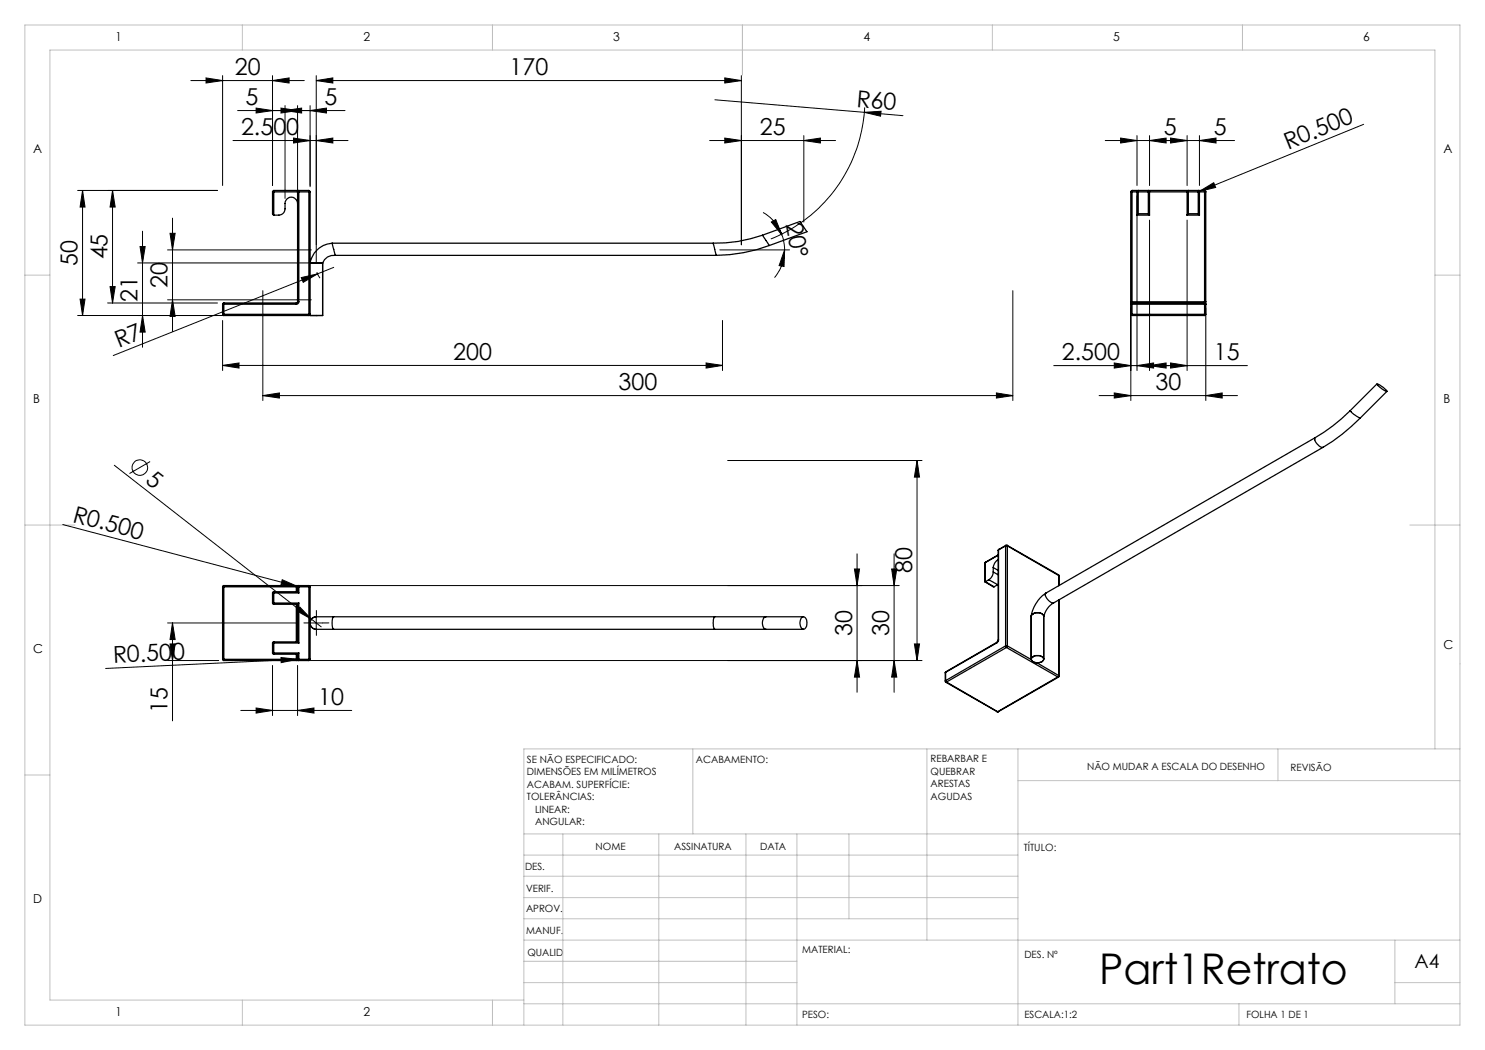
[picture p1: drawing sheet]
<svg xmlns="http://www.w3.org/2000/svg" width="297mm" height="210mm" viewBox="0 0 297 210" stroke-linecap="round" stroke-linejoin="round" font-family="sans-serif">
<g fill="none" stroke="#000" stroke-width=".2">
<path d="M38.2 16.1h22.7M41.2 15.6l3.3 .5-3.3 .5zM44.5 15.1v22M54.5 16.1l3.3-.5v1zM54.5 15.1v22M63.3 16.1l3.3-.5v1zM63.3 15.1v37.4M63.3 16.1h85M143 20l29.9 2.5M145 15.6l3.3 .5-3.3 .5zM148.3 15.1v33.9M15.5 38.1h28"/>
<path d="M16.5 38.1l.5 3.3h-1zM16.5 38.1v25M22.5 38.1l.5 3.3h-1zM22.5 38.1v22.5M46.6 28.1h23M47.5 22.1h21.5M51.2 21.6l3.3 .5-3.3 .5zM56.2 21.6l3.3 .5-3.3 .5zM57 22.1l3.3-.5v1zM57 21.1v18.6M58.7 27.6l3.3 .5-3.3 .5zM59.5 21.1v27.3"/>
<path d="M62 22.1l3.3-.5v1zM62 21.1v16.3M63.3 28.1l3.3-.5v1zM141.9 28.1h25.2M145 27.6l3.3 .5-3.3 .5zM160.8 28.1l3.3-.5v1zM160.8 27.1v17.3M172.9 22.5l3.3-.2-.1 .9zM172.9 22.5l7.7 .6M172.9 21.5a30 30 0 0 1-18.7 26.3M221.1 28.1h25.8M224.1 27.6l3.3 .5-3.3 .5z"/>
<path d="M227.4 27.1v10M227.4 39.1v35M229.9 28.1l3.3-.5v1zM229.9 27.1v10M234.1 27.6l3.3 .5-3.3 .5zM237.4 27.1v10M239.9 28.1l3.3-.5v1zM239.9 38.3l2.8-1.8 .4 1zM239.9 27.1v10M239.9 38.3l-.3 .1M272.7 24.9l-32.8 13.4M16 59.8h1l-.5 3.3z"/>
<path d="M22 57.3h1l-.5 3.3zM27.5 52.6h36M28 49.3h1l-.5 3.3zM28.5 46.2v23.3M33.5 50h28.8M33.5 60h28.8M34 46.7h1l-.5 3.3zM34.5 60l.5 3.3h-1zM34.5 43.6v22.7M52.6 58.1v22M60.3 55.5l3.2-.7-2.9 1.7zM63.4 54.4l.6 1.2"/>
<path d="M63.5 54.8l-40.9 16.3M66.7 53.5l-3.2 1.3M144 50h13.9M152.6 42.5a8.3 8.3 0 0 1 3.8 4.5M154.3 44.4l.9-.5 1.2 3.1zM156.4 47l.4 1.9 .1 1.1M156.9 50l-.1 3.3-1-.2zM156.9 50a8.9 8.9 0 0 1-2 5.5M202.6 58.1v22M226.2 44v36.1M229.9 44v30.1M237.4 44v30.1"/>
<path d="M15.5 63.1h48M21.5 60.6h22M28.5 63.1l.5 3.3h-1zM44.5 73.1l3.3-.5v1zM44.5 73.1h100M44.5 64.1v10M52.6 79.1l3.3-.5v1zM52.6 79.1h150M141.2 72.6l3.3 .5-3.3 .5zM144.5 64.1v10M199.3 78.6l3.3 .5-3.3 .5zM210.7 73.1h38.8"/>
<path d="M219.8 79.1h27.7M222.8 78.6l3.4 .5-3.4 .5zM222.8 72.6l3.4 .5-3.4 .5zM227.4 73.1l3.3-.5v1zM229.9 73.1l3.3-.5v1zM234.1 72.6l3.3 .5-3.3 .5zM241.2 79.1l3.2-.5v1zM241.2 61.6v18.5M22.9 93.1l41.3 32.3M30 92.3l-4.1 2.4M145.5 92.1h38.9M183.4 92.1l.5 3.3h-1z"/>
<path d="M183.4 92.1v40M12.6 104.9l46.9 12.4M55.5 117.1h124.3M56.4 115.9l3.1 1.4-3.3-.4zM59.5 117.3l.3 .1M170.9 113.8h1l-.5 3.3zM171.4 110.8v27.7M178.3 113.8h1.1l-.6 3.3zM178.8 110.8v27.7M33.5 124.6h26.3M33.5 132.1h10.2M34 128.8h1l-.5 3.3z"/>
<path d="M34.5 124.6l.5 3.3h-1zM34.5 124.6v19.6M54.5 133.1v10M55.5 132.1h128.9M56.2 131.5l3.3 .4-3.3 .6zM59.5 133.1v10M59.5 131.9l-38.4 1.8M59.5 131.9h.3M60 121.4l2.3 2.4-2.9-1.6zM62 124.6h2.5M63.3 123.4v2.5M171.4 132.1l.5 3.3h-1z"/>
<path d="M178.8 132.1l.6 3.3h-1.1zM182.9 128.8h1l-.5 3.3zM48.2 142.1h22.1M51.2 141.6l3.3 .5-3.3 .5zM59.5 142.1l3.3-.5v1z"/>
<circle cx="28" cy="93.5" r="1.55"/>
</g>
<path d="M62 124.6h-1.2M63.3 123.3v-1.2M63.3 125.8v1.3M64.5 124.6h1.3" fill="none" stroke="#000" stroke-width=".2" stroke-dasharray="15.2 1.3 1.3 1.3"/>
<g fill="none" stroke="#c0c0c0" stroke-width=".2">
<path d="M5 5h287v200h-287zM48.5 5v5M98.5 5v5M148.5 5v10M198.5 5v5M248.5 5v5M5 55h5M287 55h5M5 105h10M282 105h10M5 155h5M138.6 149.8v17"/>
<path d="M185.4 149.8v38.2M203.6 149.8v55.2M203.6 156.1h88.4M255.6 149.8v6.3M287 149.8v-139.8h-277v190h94.8M292 149.8h-187.2v55.2M104.8 166.8h187.2M104.8 179.5h98.8M104.8 175.3h98.8M104.8 171h98.8M112.6 166.8v38.2M131.8 166.8v38.2"/>
<path d="M149.2 166.8v38.2M159.4 166.8v38.2M169.8 166.8v17M104.8 183.8h98.8M104.8 196.5h54.6M104.8 192.3h54.6M104.8 188h187.2M279 196.5h13M279 188v12.8M48.5 200v5M98.5 200v5M104.8 200.8h187.2"/>
<path d="M247.8 200.8v4.2"/>
</g>
<g fill="#000">
<path d="M172.9 22.5l3.3-.2-.1 .9zM239.9 38.3l2.8-1.8 .4 1zM60.3 55.5l3.2-.7-2.9 1.7zM56.4 115.9l3.1 1.4-3.3-.4zM56.2 131.5l3.3 .4-3.3 .6zM60 121.4l2.3 2.4-2.9-1.6z"/>
<path d="M22.5 38.1l.5 3.3h-1zM22 57.3h1l-.5 3.3zM170.9 113.8h1l-.5 3.3zM171.4 132.1l.5 3.3h-1zM34.5 124.6l.5 3.3h-1zM34 128.8h1l-.5 3.3z"/>
<path d="M57 22.1l3.3-.5v1zM51.2 21.6l3.3 .5-3.3 .5z"/>
<path d="M63.3 28.1l3.3-.5v1zM58.7 27.6l3.3 .5-3.3 .5zM241.2 79.1l3.2-.5v1zM222.8 78.6l3.4 .5-3.4 .5zM227.4 73.1l3.3-.5v1zM222.8 72.6l3.4 .5-3.4 .5z"/>
<path d="M156.9 50l-.1 3.3-1-.2zM154.3 44.4l.9-.5 1.2 3.1z"/>
<path d="M16 59.8h1l-.5 3.3zM16.5 38.1l.5 3.3h-1zM34.5 60l.5 3.3h-1zM34 46.7h1l-.5 3.3zM28.5 63.1l.5 3.3h-1zM28 49.3h1l-.5 3.3zM178.8 132.1l.6 3.3h-1.1zM178.3 113.8h1.1l-.6 3.3zM182.9 128.8h1l-.5 3.3zM183.4 92.1l.5 3.3h-1z"/>
<path d="M44.5 73.1l3.3-.5v1zM141.2 72.6l3.3 .5-3.3 .5zM41.2 15.6l3.3 .5-3.3 .5zM54.5 16.1l3.3-.5v1zM56.2 21.6l3.3 .5-3.3 .5zM62 22.1l3.3-.5v1zM52.6 79.1l3.3-.5v1zM199.3 78.6l3.3 .5-3.3 .5zM63.3 16.1l3.3-.5v1zM145 15.6l3.3 .5-3.3 .5zM145 27.6l3.3 .5-3.3 .5zM160.8 28.1l3.3-.5v1zM51.2 141.6l3.3 .5-3.3 .5zM59.5 142.1l3.3-.5v1zM224.1 27.6l3.3 .5-3.3 .5zM229.9 28.1l3.3-.5v1zM234.1 27.6l3.3 .5-3.3 .5zM239.9 28.1l3.3-.5v1zM229.9 73.1l3.3-.5v1zM234.1 72.6l3.3 .5-3.3 .5z"/>
</g>
<g fill="none" stroke="#000" stroke-width=".25">
<path d="M54.5 38.4h.3M54.5 38.4v4.4l.3 .2M54.8 38.1v.3M54.8 38.1l-.3 .3M54.8 38.4h4.7M54.8 38.1h7M54.8 38.4v4.6M59.5 38.4l.3-.3v.3M59.5 38.4h.3M59.5 38.4v22M59.8 38.4h2M59.8 38.4v22"/>
<path d="M61.8 38.1v.3M61.8 38.4h.2M61.8 38.1l.2 .3M61.8 38.4v24.5M62 38.4v24.7h2.5v-10.5M226.2 38.4h.2M226.2 38.4v22M226.4 38.1v.3M226.4 38.1l-.2 .3M226.4 38.4h1M226.4 38.1h14.5M226.4 38.4v22"/>
<path d="M227.4 38.4l.2-.3v.3M227.4 38.4h.2M227.4 38.4v4.6M227.6 38.4h2.1M227.6 38.4v4.3M229.7 38.4v-.3l.2 .3M229.7 38.4h.2M229.7 38.4v4.3M229.9 38.4h7.5M229.9 38.4v4.6M237.4 38.4h.3M237.4 38.4l.3-.3v.3"/>
<path d="M237.4 38.4v4.6M237.7 38.4h1.9M237.7 38.4v4.3M239.6 38.4v-.3l.3 .3M239.6 38.4h.3M239.6 38.4v4.3M239.9 38.4h1M239.9 38.4v4.6M240.9 38.1v.3M240.9 38.1l.3 .3M240.9 38.4h.3M240.9 38.4v22"/>
<path d="M241.2 38.4v22M59.5 40.7a1.25 1.25 0 0 0-1.2-1.3 1.25 1.25 0 0 0-1.3 1.3 2.66 2.66 0 0 1-.2 1.8l-.4 .3-.4 .2h-1.2M66.4 48.6a4.8 4.8 0 0 0-4.4 4h2.5M66.4 48.6l.6 2.5M66.4 48.6h76.2M67 51.1a2.34 2.34 0 0 0-2.5 1.5M67 51.1h76.3M142.6 48.6l.7 2.5M152.5 47.1a27.9 27.9 0 0 1-9.9 1.5M152.5 47.1l7.5-2.8 1.4 2-7.5 2.8M152.5 47.1l1.4 2M153.9 49.1a31.5 31.5 0 0 1-10.6 2"/>
<path d="M227.4 43h2.5M227.6 42.7l-.2 .3M227.6 42.7h2.1M229.7 42.7l.2 .3M237.4 43h2.5M237.7 42.7l-.3 .3M237.7 42.7h1.9M239.6 42.7l.3 .3M44.5 62.9h.3M44.5 62.9l.3 .2M44.5 60.8h.3M44.5 60.8v2.1"/>
<path d="M44.8 62.9v.2M44.8 60.6v.2M44.8 60.6l-.3 .2M44.8 62.9h17M44.8 60.8v2.1M44.8 60.8h14.5M44.8 63.1h17M44.8 60.6h14.5M59.3 60.6v.2M59.5 60.4h.3M59.5 60.4l-.2 .2M59.8 60.4l-.1 .2-.4 .2"/>
<path d="M61.8 62.9v.2M61.8 62.9h.2l-.2 .2M226.2 60.8h.2M226.2 62.9h.2M226.2 62.9l.2 .2M226.2 60.4h.2M226.2 60.4v.4M226.2 60.8v2.1M226.4 60.6l-.2 .2M226.4 60.6v.2M226.4 62.9v.2M226.4 60.4v.2"/>
<path d="M226.4 62.9h14.5M226.4 60.8h14.5M226.4 63.1h14.5M226.4 60.6h14.5M226.4 60.8v2.1M226.4 60.4h14.5M240.9 60.6v.2M240.9 62.9v.2M240.9 60.8h.3M240.9 62.9h.3M240.9 60.6l.3 .2M240.9 60.4v.2"/>
<path d="M240.9 60.4h.3M240.9 60.8v2.1M241.2 62.9l-.3 .2M241.2 60.4v.4M241.2 60.8v2.1M275.4 76.8a3.8 3.8 0 0 1 2 1.5l-1-.5zM275.4 76.8l-5.3 5.3M277.4 78.3l-5.3 5.3M263.1 87.5a1.36 1.36 0 0 0 .7 1.7l.5 .3h.3M263.1 87.5l-53.9 31.1M264.6 89.5l-53.9 31.1a1.89 1.89 0 0 1-1.6-1.9l.1-.1M270.1 82.1a34.1 34.1 0 0 1-7 5.4"/>
<path d="M270.1 82.1l.7 .8 1.3 .7M272.1 83.6a37 37 0 0 1-7.5 5.9M44.5 117.4h.3M44.5 117.4v14.5M44.8 117.1v.3M44.8 117.1l-.3 .3M44.8 117.4v14.5M44.8 117.4h14.5M44.8 117.1h14.5M54.5 118.6h.3M54.5 118.6v2M54.8 118.3l-.3 .3"/>
<path d="M54.8 118.3v.3M54.8 118.6v2M54.8 118.6h5M54.8 118.3h4.7M59.3 117.4h.2M59.3 117.1v.3M59.3 117.1h.5M59.3 117.4v.9M59.5 117.4h.3M59.5 118.3l.3 .3M59.5 117.4v.9M59.8 117.1v.3"/>
<path d="M59.8 117.1l-.3 .3M59.8 117.4v1.2M59.8 117.4h2M59.8 117.1h2M61.8 117.1v.3M61.8 117.1l.2 .3M61.8 117.4h.2M61.8 117.4v14.5M62 117.4v14.5M197 116.4l1.8 1M197 112.6v3.8M197.1 116.3l-.1 .1"/>
<path d="M197.1 112.5l-.1 .1M197.1 112.5v3.8M197.1 116.3l1.7 1.1M197.1 112.4l-.1 .2M197.1 112.4v.1M197.8 115.9l-.7 .4M197.8 115.9l1.7 1M198.6 114.4a1.91 1.91 0 0 1-.8 1.5M198.6 113.5v.9M198.6 113.5l1 .6M198.6 114.4l1 .6M199.5 116.9l-.7 .5"/>
<path d="M199.6 111.9l-.7 .7-.3 .9M199.6 110.1v17.9M199.6 111l-2.5 1.4M199.6 116.9h-.1M199.6 111l-2.5 1.5M199.7 110l-.1 .1M199.7 110v17.9M199.8 109.9l-.2 .2M199.8 109.9l-.1 .1M201.1 109.2h.4M201.1 109.2v20M201.1 109.2l-1.4 .8"/>
<path d="M201.2 109.1h.2M201.2 109.1l-.1 .1M201.2 109.1l-1.4 .8M201.4 109.1l.1 .1M201.4 109.1l10.3 5.9M201.5 109.2v20M201.5 109.2l10.2 5.9M209.2 118.6a7.2 7.2 0 0 0-3 4.6M211.7 115l.1 .2M211.7 115v.1M211.7 115.1l.1 .1M211.7 115.1v2"/>
<path d="M211.7 120v15.1M211.8 115.2v1.9M211.8 119.9v15.3M44.5 131.9h.3M44.5 131.9l.3 .2M44.8 131.9v.2M44.8 131.9h14.5M44.8 132.1h14.5M54.5 120.6h.3M54.5 120.6l.3 .3M54.5 128.6h.3M54.5 130.6h.3"/>
<path d="M54.5 130.6l.3 .2M54.5 128.6v2M54.8 120.6v.3M54.8 128.4l-.3 .2M54.8 128.4v.2M54.8 130.6v.2M54.8 128.6v2M54.8 130.6h5M54.8 128.6h5M54.8 120.6h5M54.8 120.9h4.7M54.8 128.4h4.7"/>
<path d="M54.8 130.8h4.7M59.3 131.9h.2M59.3 131.9v.2M59.3 132.1h.5M59.3 120.9v7.5M59.3 130.8v1.1M59.5 128.4l.3 .2M59.5 131.9h.3M59.5 131.9l.3 .2M59.5 120.9v7.5M59.5 130.8v1.1M59.8 120.6l-.3 .3"/>
<path d="M59.8 130.6l-.3 .2M59.8 131.9v.2M59.8 120.6v8M59.8 130.6v1.3M59.8 131.9h2M59.8 132.1h2M61.8 131.9h.2M61.8 131.9v.2M62 131.9l-.2 .2M63.2 123.4a1.25 1.25 0 0 0-1.2 1.2 1.25 1.25 0 0 0 1.3 1.3M63.3 125.9h3.4M66.7 123.4h-2.8a1.37 1.37 0 0 0-1.5 .3 1.37 1.37 0 0 0-.2 1.5 1.29 1.29 0 0 0 1.1 .7"/>
<path d="M66.7 123.4a2.63 2.63 0 0 0 0 2.5M66.7 125.9h76.2M66.7 123.4h76.2M142.9 125.9h10.3M142.9 123.4h10.3M142.9 123.4a2.63 2.63 0 0 0 0 2.5M153.2 123.4a1.46 1.46 0 0 0 0 2.5M153.2 125.9h7.5M153.2 123.4h7.5M160.3 123.5a.59 .59 0 0 1 .7-.1 .59 .59 0 0 1 .3 .6 1.4 1.4 0 0 1-.6 1.9 1.58 1.58 0 0 1-.4-2.4zM189.1 136.2l.1 .2M189.1 134.6v1.6"/>
<path d="M189.1 136.1l.2 .3M189.1 136.1v.1M189.1 134.5v.1M189.1 134.5v1.6M189.2 134.4l-.1 .2M189.2 134.4l-.1 .1M189.2 136.4l10.2 5.9M189.3 136.4h-.1M189.3 136.4l10.2 5.9M199.4 128.6l-10.3 5.9M199.4 128.4v.2M199.4 128.4l-10.2 6"/>
<path d="M199.6 128l-.2 .4M199.7 127.9v.3l-.3 .4M199.7 127.9l-.1 .1M201.1 129.2l.2 .3M201.1 129.2h.4M201.1 129.2l-12 6.9M201.3 129.5l10.3 5.9M201.3 129.5l-12 6.9M201.5 129.2l-.2 .3M201.5 129.2l4.8 2.7M206.2 131.8v-8.5a1.46 1.46 0 0 1 2.5 0v8.5M206.4 131.5a1.5 1.5 0 0 1 2.3 .3 1.43 1.43 0 0 1-2.5 0z"/>
<path d="M207.3 132.5l4.4 2.6M210.7 120.6l-.7 .5-.6 .7-.7 1.6M211.6 135.4h.1M211.6 135.4l-12.1 6.9M211.7 135.4l-12 6.9M211.7 135.1l-.1 .3M211.7 135.1l.1 .1M211.8 135.2l-.1 .2M199.4 142.3h.3M199.4 142.3h.1M199.5 142.3h.2"/>
</g>
<text font-size="8.5" x="219.8" y="196.7">Part1Retrato</text>
<g font-size="4.7">
<text x="47" y="15.1">20</text>
<text x="101.9" y="15.1">170</text>
<text x="49.1" y="21.1">5</text>
<text x="64.9" y="21.1">5</text>
<text x="171.3" y="21.3" transform="rotate(5 171.3 21.3)">R60</text>
<text x="48.2" y="27.1">2.500</text>
<text x="152" y="27.1">25</text>
<text x="232.8" y="27.1">5</text>
<text x="242.8" y="27.1">5</text>
<text x="257.6" y="29.9" transform="rotate(-22 257.6 29.9)">R0.500</text>
<text x="157.2" y="44.8" transform="rotate(80 157.2 44.8)">20°</text>
<text x="15.5" y="53.1" transform="rotate(-90 15.5 53.1)">50</text>
<text x="21.5" y="51.9" transform="rotate(-90 21.5 51.9)">45</text>
<text x="33.5" y="57.5" transform="rotate(-90 33.5 57.5)">20</text>
<text x="27.5" y="60.4" transform="rotate(-90 27.5 60.4)">21</text>
<text x="23.8" y="69.6" transform="rotate(-22 23.8 69.6)">R7</text>
<text x="90.7" y="72.1">200</text>
<text x="212.3" y="72.1">2.500</text>
<text x="242.8" y="72.1">15</text>
<text x="123.7" y="78.1">300</text>
<text x="231.1" y="78.1">30</text>
<text x="28.9" y="96.5" transform="rotate(38 28.9 96.5)">5</text>
<text x="14.4" y="104.3" transform="rotate(15 14.4 104.3)">R0.500</text>
<text x="182.4" y="114.6" transform="rotate(-90 182.4 114.6)">80</text>
<text x="170.4" y="127.1" transform="rotate(-90 170.4 127.1)">30</text>
<text x="177.8" y="127.1" transform="rotate(-90 177.8 127.1)">30</text>
<text x="22.7" y="132.6" transform="rotate(-3 22.7 132.6)">R0.500</text>
<text x="33.5" y="142.6" transform="rotate(-90 33.5 142.6)">15</text>
<text x="63.6" y="141.1">10</text>
</g>
<text font-size="3.9" x="282.9" y="193.6">A4</text>
<g font-size="2.5">
<text x="23.1" y="8.2">1</text>
<text x="72.7" y="8.2">2</text>
<text x="122.7" y="8.2">3</text>
<text x="172.7" y="8.2">4</text>
<text x="222.7" y="8.2">5</text>
<text x="272.7" y="8.2">6</text>
<text x="6.7" y="30.7">A</text>
<text x="288.7" y="30.7">A</text>
<text x="6.7" y="80.7">B</text>
<text x="288.7" y="80.7">B</text>
<text x="6.7" y="130.7">C</text>
<text x="288.7" y="129.7">C</text>
<text x="6.7" y="180.7">D</text>
<text x="23.1" y="203.2">1</text>
<text x="72.7" y="203.2">2</text>
</g>
<g font-size="2">
<text x="105.4" y="152.6">SE NÃO ESPECIFICADO:</text>
<text x="105.4" y="155.1">DIMENSÕES EM MILÍMETROS</text>
<text x="139.2" y="152.6">ACABAMENTO:</text>
<text x="186.1" y="152.5">REBARBAR E</text>
<text x="186.1" y="155">QUEBRAR</text>
<text x="217.4" y="154">NÃO MUDAR A ESCALA DO DESENHO</text>
<text x="258.1" y="154.2">REVISÃO</text>
<text x="105.4" y="157.6">ACABAM. SUPERFÍCIE:</text>
<text x="105.4" y="160.1">TOLERÂNCIAS:</text>
<text x="186.1" y="157.5">ARESTAS</text>
<text x="186.1" y="160">AGUDAS</text>
<text x="107" y="162.6">LINEAR:</text>
<text x="107" y="165.1">ANGULAR:</text>
<text x="119.1" y="170">NOME</text>
<text x="134.8" y="169.9">ASSINATURA</text>
<text x="152" y="169.9">DATA</text>
<text x="204.8" y="170.2">TÍTULO:</text>
<text x="105" y="174.1">DES.</text>
<text x="105.2" y="178.3">VERIF.</text>
<text x="105.2" y="182.4">APROV.</text>
<text x="105.3" y="186.8">MANUF.</text>
<text x="105.5" y="191.1">QUALID</text>
<text x="160.5" y="190.5">MATERIAL:</text>
<text x="204.9" y="191.6">DES. Nº</text>
<text x="160.4" y="203.5">PESO:</text>
<text x="204.9" y="203.6">ESCALA:1:2</text>
<text x="249.3" y="203.6">FOLHA 1 DE 1</text>
</g>
</svg>
